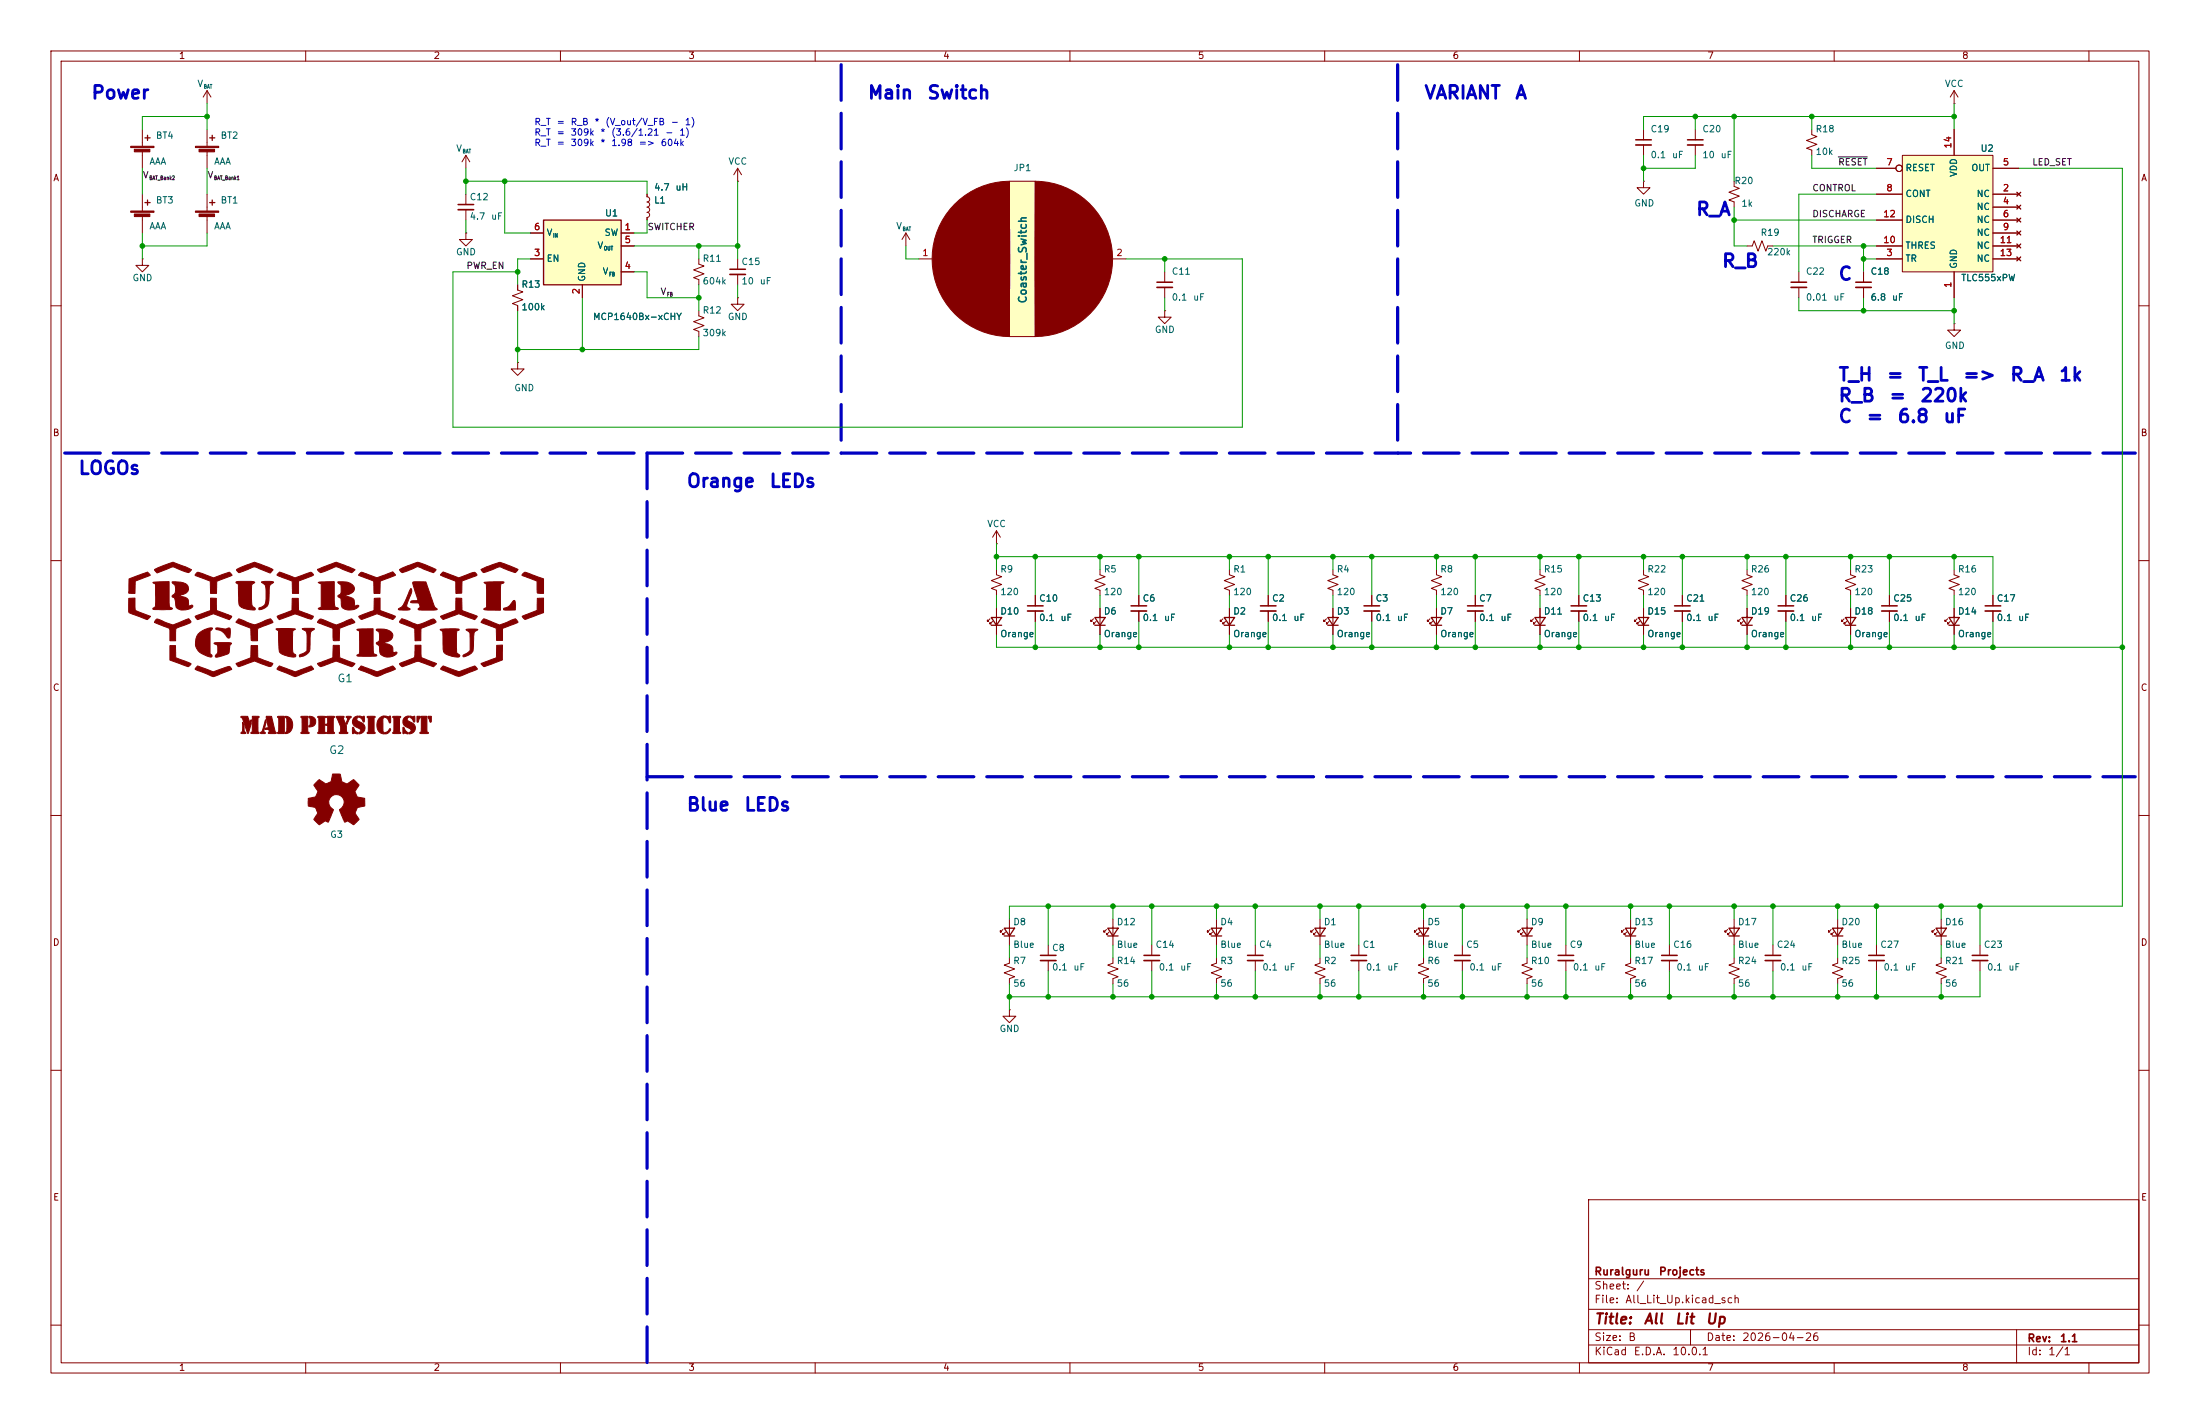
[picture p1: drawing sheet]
<svg xmlns="http://www.w3.org/2000/svg" width="432mm" height="279mm" viewBox="0 0 432 279" stroke-linecap="round" stroke-linejoin="round" font-family="sans-serif">
<g fill="none" stroke="#840000" stroke-width=".2">
<path d="M10 10h411.8v259.4h-411.8zM12 12h407.8v255.4h-407.8zM60 10v2M110 10v2M160 10v2M210 10v2M260 10v2M310 10v2M360 10v2M410 10v2M27.9 25.4v3.3M27.9 29.7v3.3"/>
<path d="M27.9 38.1v3.3M40.6 25.4v3.3M40.6 29.7v3.3M40.6 38.1v3.3M91.4 30.5v2.5M91.4 38.1v2M91.4 30.5l-.7 1.3M91.4 30.5l.8 1.3M127 38.1v.5l.4 .2 .1 .3-.1 .4-.4 .1 .5 .4-.1 .4-.4 .2 .4 .2 .1 .4-.1 .3-.4 .2 .4 .2 .1 .4-.5 .4M322.6 35.6v1.2h1.2l-1.2 1.3-1.3-1.3h1.3M322.6 35.6h.1M322.6 25.4v2"/>
<path d="M322.6 28.4v2.1M332.7 25.4v2M332.7 28.4v2.1M340.4 35.6v1l1 .4-2.1 .7 2.1 .8-2.1 .7 1.1 .4v1M355.6 25.4v1l1 .4-2 .8 2 .7-2 .8 1 .4v1M27.9 50.8v1.3h1.3l-1.3 1.2-1.2-1.2h1.2M27.9 50.8h.1M27.9 42.4v3.3M40.6 42.4v3.3M91.4 45.7v1.3h1.3l-1.3 1.3-1.2-1.3h1.2M91.4 45.7h.1M91.4 41.1v2.1"/>
<path d="M101.6 55.9v1l1 .4-2 .7 2 .8-2 .8 1 .3v1.1M127 42.7v.5M228.6 53.3v2.1M228.6 56.4v2M342.9 48.3h1l.4-1.1 .8 2.1 .7-2.1 .8 2.1 .4-1h1M353.1 53.3v2.1M353.1 56.4v2M365.8 53.3v2.1M365.8 56.4v2M10 60h2M228.6 61v1.2h1.3l-1.3 1.3-1.3-1.3h1.3M228.6 61h.1"/>
<path d="M419.8 60h2M10 110h2M195.6 111.8v1l1 .4-2 .7 2 .8-2 .7 1 .4v1M195.6 106.7h.1M195.6 104.1v2.6M195.6 104.1l-.8 1.3M195.6 104.1l.7 1.3M215.9 111.8v1l1 .4-2 .7 2 .8-2 .7 1 .4v1M215.9 119.4v5.1M248.9 116.8v2.1M248.9 119.9v2M322.6 111.8v1l1 .4-2 .7 2 .8-2 .7 1 .4v1"/>
<path d="M322.6 119.4v5.1M330.2 116.8v2.1M330.2 119.9v2M342.9 111.8v1l1 .4-2 .7 2 .8-2 .7 1 .4v1M342.9 119.4v5.1M350.5 116.8v2.1M350.5 119.9v2M363.2 111.8v1l1 .4-2 .7 2 .8-2 .7 1 .4v1M363.2 119.4v5.1M419.8 110h2M214.6 121.4l-.5 .5v-.2v.2h.3M215.1 121.9l-.5 .5v-.2v.2h.3"/>
<path d="M321.3 121.4l-.5 .5v-.2v.2h.3M321.8 121.9l-.5 .5v-.2v.2h.3M341.6 121.4l-.5 .5v-.2v.2h.3M342.1 121.9l-.5 .5v-.2v.2h.3M361.9 121.4l-.5 .5v-.2v.2h.3M362.5 121.9l-.6 .5v-.2v.2h.3M10 160h2M419.8 160h2M196.8 182.4l-.5 .5v-.3v.3h.3M197.4 182.9l-.6 .5v-.3v.3h.3M198.1 188v1l-1 .4 2 .7-2 .8 2 .7-1 .4v1M198.1 198.1v1.3h1.3l-1.3 1.3-1.3-1.3h1.3"/>
<path d="M198.1 198.1h.1M198.1 180.3v5.1M205.7 185.4v2.1M205.7 188.5v2M318.8 182.4l-.5 .5v-.3v.3h.2M319.3 182.9l-.5 .5v-.3v.3h.2M320 188v1l-1 .4 2.1 .7-2.1 .8 2.1 .7-1.1 .4v1M320 180.3v5.1M327.7 185.4v2.1M327.7 188.5v2M359.4 182.4l-.5 .5v-.3v.3h.3M359.9 182.9l-.5 .5v-.3v.3h.3"/>
<path d="M360.7 188v1l-1 .4 2 .7-2 .8 2 .7-1 .4v1M360.7 180.3v5.1M10 210h2M419.8 210h2M311.8 235.4h108v32h-108zM10 260h2M311.8 256.9h108M311.8 250.9h108M419.8 260h2M60 267.4v2M110 267.4v2M160 267.4v2"/>
<path d="M210 267.4v2M260 267.4v2M310 267.4v2M311.8 263.9h108M311.8 260.9h108M331.8 260.9v3M360 267.4v2M395.8 260.9v6.5M410 267.4v2"/>
</g>
<path d="M321.1 27.4h3M331.2 27.4h3.1M89.9 40.1h3.1M227.1 55.4h3M351.5 55.4h3.1M364.2 55.4h3.1M247.4 118.9h3M328.7 118.9h3M349 118.9h3M204.2 187.5h3.1M326.1 187.5h3.1" fill="none" stroke="#840000" stroke-width=".3"/>
<path d="M321.1 28.4h3M331.2 28.4h3.1M89.9 41.1h3.1M227.1 56.4h3M351.5 56.4h3.1M364.2 56.4h3.1M247.4 119.9h3M328.7 119.9h3M349 119.9h3M204.2 188.5h3.1M326.1 188.5h3.1" fill="none" stroke="#840000" stroke-width=".33"/>
<g fill="none" stroke="#840000" stroke-width=".25">
<path d="M28.4 39.8h1.1M28.4 27.1h1.1M29 26.5v1.1M29 39.2v1.1M41.1 39.8h1.1M41.1 27.1h1.1M41.7 26.5v1.1M41.7 39.2v1.1M214.9 121.2h2l-1 1.5zM214.9 122.7h2M321.6 121.2h2l-1 1.5zM321.6 122.7h2"/>
<path d="M341.9 121.2h2l-1 1.5zM341.9 122.7h2M362.2 121.2h2l-1 1.5zM362.2 122.7h2M197.1 182.1h2l-1 1.5zM197.1 183.6h2M319 182.1h2.1l-1.1 1.5zM319 183.6h2.1M359.7 182.1h2l-1 1.5zM359.7 183.6h2"/>
</g>
<g fill="#840000" stroke="#840000" stroke-width=".2">
<path d="M25.7 41.4h4.5v.3h-4.5z"/>
<path d="M26.4 42h3v.5h-3z"/>
<path d="M38.4 41.4h4.5v.3h-4.5z"/>
<path d="M39.1 42h3v.5h-3z"/>
<path d="M38.4 28.7h4.5v.3h-4.5z"/>
<path d="M39.1 29.3h3v.5h-3z"/>
<path d="M47.6 141.7l.3 .8v1l.4 .3-.1 .1h-.9l.3-.5z"/>
<path d="M47.3 140.6h1.3l.5 1.3 .2-.7a3.7 3.7 0 0 1-.4 2.2l-.3 .5-1-2.9z"/>
<path d="M49.5 140.5l1.3 .1 .1 .1-.3 .2v.6v2l.3 .4h-1a.41 .41 0 0 1-.7-.1l.1-.1a.36 .36 0 0 0 .2-.6z"/>
<path d="M52.1 141.2l.1 .5-.3 1.2a.53 .53 0 0 0 .2 .9 .82 .82 0 0 1-1 0l.1-.1a5.1 5.1 0 0 0 .9-2.4z"/>
<path d="M52.3 140.5l1 .1 .7 3 .2 .2-.8 .1a.57 .57 0 0 1-.7-.1l.1-.2v-.5h-.8a.45 .45 0 0 1 .7-.3z"/>
<path d="M54.5 140.6l1.3-.1v3.4l-1.3-.1 .2-.2v-.8v-1.9z"/>
<path d="M56 140.5a1.73 1.73 0 0 1 1.5 1.7 1.73 1.73 0 0 1-1.5 1.7v-.2l.3-.3v-1.1v-1.2z"/>
<path d="M59.1 140.6l1.3-.1v2.5a.64 .64 0 0 0 .3 .8l-.8 .1a.62 .62 0 0 1-.9-.1l.1-.1a.32 .32 0 0 0 .2-.5v-2.3z"/>
<path d="M60.6 140.5a1.09 1.09 0 0 1 1.4 1.1 1.09 1.09 0 0 1-1.4 1v-.2l.3-.3v-.5v-.6l-.3-.2z"/>
<path d="M62.4 140.6l.7-.1a.57 .57 0 0 1 .8 .2l-.2 .2v2.7l.2 .3h-1.3a.2 .2 0 0 1-.2-.1 .2 .2 0 0 1 .2-.3v-2.5z"/>
<path d="M64.1 140.6l.9-.1a.4 .4 0 0 1 .7 .2l-.1 .1a5 5 0 0 0-.2 2.5l.1 .3 .2 .2a.43 .43 0 0 1-.7 .1l-.9-.1 .2-.2v-.3v-1h-.4v-.2h.4v-1.2z"/>
<path d="M66 140.6h1.5l-.1 .5a3.1 3.1 0 0 1 .6 2.3l.3 .4a2.06 2.06 0 0 1-1.6 .1l-.1-.1 .2-.2 .1-.3a2.62 2.62 0 0 0-.6-2z"/>
<path d="M68 140.6h.9l-.3 .5-.5 1-.2-.3 .2-.3a.46 .46 0 0 0 .2-.4 .46 .46 0 0 0-.4-.4z"/>
<path d="M69.2 142.7h.2a1.37 1.37 0 0 0 .8 1v.3l-.6-.2-.3 .2a.82 .82 0 0 1-.1-1z"/>
<path d="M69.5 140.8a.69 .69 0 0 1 .8-.2v.1a.45 .45 0 0 0-.3 .5 .45 .45 0 0 0 .5 .4 1.21 1.21 0 0 1 1.1 1.2 1.21 1.21 0 0 1-1.2 1.2v-.3a.47 .47 0 0 0 .4-.5 .47 .47 0 0 0-.6-.4 1.21 1.21 0 0 1-.7-2z"/>
<path d="M70.5 140.5l.7 .1 .3-.1v1.1h-.2l-.3-.5a.55 .55 0 0 1-.5-.6z"/>
<path d="M72.1 140.6a1.89 1.89 0 0 1 1.5 .1l-.2 .2v2.7l.2 .3h-1.3a.2 .2 0 0 1-.2-.1 .2 .2 0 0 1 .2-.3v-2.5z"/>
<path d="M74.4 141l.4-.3 .6-.2v.3l-.3 .3 .1 2.3 .2 .3v.3a1.76 1.76 0 0 1-1.2-2.8z"/>
<path d="M75.7 143.7l.5-.3a.37 .37 0 0 1 .4-.4 1.03 1.03 0 0 1-1 1z"/>
<path d="M75.7 140.5a.83 .83 0 0 0 .9 0l.1 1.3h-.2l-.1-.1a1.13 1.13 0 0 0-.8-.9z"/>
<path d="M77.1 140.6h1.5l.1 .1-.2 .1a4 4 0 0 0-.1 2.2v.6l.3 .2-.1 .1h-1.5l.2-.4v-1.4v-1.2z"/>
<path d="M79.1 142.8l.2-.1 .3 .7 .5 .3v.3l-.6-.2-.4 .1z"/>
<path d="M79.4 140.8l.8-.3-.1 .3a.44 .44 0 0 0-.1 .5 .44 .44 0 0 0 .4 .3 1.19 1.19 0 0 1 1.1 1.3 1.19 1.19 0 0 1-1.2 1.1v-.3a.41 .41 0 0 0 .4-.3 .41 .41 0 0 0-.4-.5l-.2-.1a1.18 1.18 0 0 1-1-.8 1.18 1.18 0 0 1 .3-1.2z"/>
<path d="M80.4 140.5l.6 .1 .3-.1a.66 .66 0 0 1 .1 .9v.2h-.2a1.14 1.14 0 0 0-.8-.9z"/>
<path d="M81.8 140.5h.7l-.5 1.2a.39 .39 0 0 1-.2-.6z"/>
<path d="M82.7 140.5h1.1v3l.3 .3a.3 .3 0 0 1-.5 .1h-1.1l-.1-.2a.37 .37 0 0 0 .3-.6z"/>
<path d="M84 140.5h.7v.6a.36 .36 0 0 1 0 .4 .36 .36 0 0 1-.3 .2z"/>
<path d="M62.1 153.5l.6-.5 .6 .4a1.06 1.06 0 0 0 1.2 .2 1.06 1.06 0 0 0 .6-1l.2-.7h1.5l.1 .5a1.13 1.13 0 0 0 .7 1.2l.5 .2 1.3-.8 1.1 1-.4 .7a.75 .75 0 0 0-.2 1.2l.2 .5 1.5 .2v1.5l-1.4 .3-.1 .1a1.18 1.18 0 0 0-.2 1.4l.6 .9-.1 .1-1 .9-.8-.5a.54 .54 0 0 0-.9 0l-1.1-2.3a1.78 1.78 0 0 0 .5-2.7 1.54 1.54 0 0 0-2.4 .3 1.54 1.54 0 0 0 .8 2.3l-1 2.2a.4 .4 0 0 1-.3 .2 .4 .4 0 0 1-.4-.2l-1.1 .7-1-.9-.1-.1 .8-1.2-.2-.6a.71 .71 0 0 0-1-.7l-.7-.2v-1.5h.5a1.11 1.11 0 0 0 1.2-.7 .75 .75 0 0 0-.2-1.3l-.4-.6z"/>
<path d="M25.3 113.6l3.7-1.4 .5 .7-3 1.1v2.4h-1.3z"/>
<path d="M25.3 117.4l1.2-.1 .1 2.5 2.9 1.1-.2 .3-.4 .4-3.6-1.4z"/>
<path d="M30.3 111.8l.7-.4 3-1.1 3.6 1.5-.4 .4a3.2 3.2 0 0 1-2.3-.6 1.48 1.48 0 0 0-1.9 0l-2.2 .8z"/>
<path d="M30 114.2l3.2-.1v4.2a.87 .87 0 0 0 .7 1.1l-.5 .2h-1.2l-2.2-.1 .5-.6 .1-.8-.1-3.5z"/>
<path d="M30.6 121.6a1.48 1.48 0 0 1 1.5 .3l1.8 .7 3.1-1.2 .5 .5-.2 .3-2.7 1.1-.1 2.4h-1.1v-2a1.22 1.22 0 0 0-1.3-.8l-1.8-.8z"/>
<path d="M33.8 114.2h.9a2.4 2.4 0 0 1 2.2 .9 1.24 1.24 0 0 1-1.3 1.6l-.6 .2a2.8 2.8 0 0 1 2 .8l.1 1.2 .5-.2 .3 .2a2.45 2.45 0 0 1-3.3 .3l-.1-.9a.89 .89 0 0 0-.6-1.1l-.1-.2a1.67 1.67 0 0 0 0-2.7z"/>
<path d="M33.4 126.7h1l.1 2.4 3 1.1-.2 .4-.4 .2-3.5-1.3z"/>
<path d="M38.9 124.4a3.7 3.7 0 0 1 2.8-1.2l-.5 .7v4.4l.4 .3v.3a3.7 3.7 0 0 1-3.2-2.1v-.7a2.62 2.62 0 0 1 .5-1.7z"/>
<path d="M38.8 130.7l3.1 1.1 2.6-.9a.55 .55 0 0 1 .6-.1 .55 .55 0 0 1 .3 .6l-2.1 .8a1.98 1.98 0 0 1-2.2 .3l-2.8-1.2z"/>
<path d="M38.7 112.3h.2l.8 .2 2.2 .9 3.1-1.1 .5 .6-3 1.1v2.4h-1.2v-2.4l-3-1.1z"/>
<path d="M42 126.2l.5-.1h2.4l.5 .1a2.59 2.59 0 0 0-.5 1.9l-1.4 .6-1.2 .2-.1-.2 .4-.5a1.79 1.79 0 0 0 .1-1.4l-.1-.3z"/>
<path d="M42.4 123.2l1.2 .1a1.73 1.73 0 0 0 1.4-.1l.2 .6-.1 1.2-.1 .2-.3-.1a3 3 0 0 0-2.3-1.6z"/>
<path d="M41.3 117.3l1.2 .1v2.4l2.9 1.1v.2l-.4 .5-3.1-1.2-2.7 1a.55 .55 0 0 1-.6 .1 .55 .55 0 0 1-.3-.6l3-1.1z"/>
<path d="M49.3 126.7h1.2l.1 2.4 3 1.1a.71 .71 0 0 1-1.2 .4l-2.4-.9-2.8 1a.66 .66 0 0 1-.9-.5l2.9-1.1z"/>
<path d="M46.3 114.2l.7-.1h2.2h.6l.2 .1-.1 .2a.9 .9 0 0 0-.5 1.1v2.4a1.15 1.15 0 0 0 .7 1.4v.3a3.9 3.9 0 0 1-3.1-.8l-.2-1v-3.2z"/>
<path d="M46.9 121.4l1.4 .6a2.53 2.53 0 0 0 2.4 .4l2.4-1 .5 .7-3 1.2-.1 2.4h-1.1l-.2-2.4-2.9-1.2z"/>
<path d="M51.3 114.2l.6-.1 1.8 .1a1.72 1.72 0 0 0-.9 1.6v2a1.85 1.85 0 0 1-2 1.8v-.3a1.56 1.56 0 0 0 1.4-1.8v-1.5a1.45 1.45 0 0 0-.9-1.8z"/>
<path d="M46.5 111.7l3.5-1.4 3.6 1.5-.6 .6-2.4-.9a1.51 1.51 0 0 0-1.7 .1l-1.4 .6a.6 .6 0 0 1-.7 .1 .6 .6 0 0 1-.3-.6z"/>
<path d="M57.4 117.4h1.1l.1 2.4 2.9 1.1-.2 .5a.74 .74 0 0 1-.9-.1l-1.1-.4a2.29 2.29 0 0 0-2.7 .1l-1.2 .4a.57 .57 0 0 1-.7 .1 .57 .57 0 0 1-.3-.6l2.9-1.1z"/>
<path d="M54.2 123.4h3.8l-.2 .2a.71 .71 0 0 0-.4 1v2.5a1.02 1.02 0 0 0 .6 1.4v.3a3.7 3.7 0 0 1-3.2-.9l-.1-4.2z"/>
<path d="M54.8 130.7l3.1 1.1 3.2-1.1 .4 .5-2.4 1.1a1.56 1.56 0 0 1-2 .1l-2.7-1.1z"/>
<path d="M54.4 112.7l.5-.5 3 1.2 2.4-.9a.72 .72 0 0 1 1.2 .3l-2.9 1.2v2.4h-1.2v-2.4l-2.6-.9-.4-.2z"/>
<path d="M59.3 123.4h2.4a1.52 1.52 0 0 0-.8 1.8v1.3a1.94 1.94 0 0 1-2.1 2.4v-.4l1-.5 .4-.3 .1-2.9a1.37 1.37 0 0 0-1-1.4z"/>
<path d="M62.5 114.3l3.1-.2 .1 4.5a.72 .72 0 0 0 .7 .8l-.2 .2h-1l-2.7-.1 .1-.2 .4-.1v-4.7z"/>
<path d="M62.7 121.5h.6l2.7 1.1 3-1.2 .6 .7-2.9 1.2-.1 2.4h-.9l-.3-.1v-2.3l-3.1-1.2z"/>
<path d="M66.3 114.2a3.3 3.3 0 0 1 3.1 .8 1.14 1.14 0 0 1-1 1.6l-.7 .3a2.46 2.46 0 0 1 1.8 .9l.2 1.1 .4-.2 .3 .1a2.26 2.26 0 0 1-3.3 .3l-.2-1.7-.6-.5 .5-.3a1.22 1.22 0 0 0 .2-1.1l-.1-.7-.5-.4z"/>
<path d="M62.3 111.8l2.6-1.1a1.68 1.68 0 0 1 2.2 0l2.6 1.1-.7 .6-1.8-.7a1.81 1.81 0 0 0-2.3-.1l-2 .8z"/>
<path d="M65.4 126.6h1.2l.1 2.5 3 1.1a.84 .84 0 0 1-1.3 .4l-1.8-.7a1.55 1.55 0 0 0-1.7 .2l-1.3 .5a.74 .74 0 0 1-1.2-.5l2.9-1z"/>
<path d="M70.1 123.5l3.1-.1 .1 4.8 .6 .3v.2l-2.7 .1-1-.1-.2-.1 .4-.2 .2-.5v-4.1z"/>
<path d="M70.9 130.7l3.1 1.1 3.1-1.1 .4 .4 .1 .2-1.8 .7a3.5 3.5 0 0 1-2.3 .6l-3.2-1.3z"/>
<path d="M70.7 112.4l.4-.1 2.9 1.1 3.1-1.2 .5 .7-3 1.1v2.4h-1.2v-2.4l-3-1.1z"/>
<path d="M73.9 123.5a3.3 3.3 0 0 1 3.1 .8 1.32 1.32 0 0 1-1.3 1.7l-.5 .1 .1 .1a1.61 1.61 0 0 1 1.8 1.2l.1 .7 .7-.1a1.33 1.33 0 0 1-1.4 .9 1.57 1.57 0 0 1-2-1.8l-.1-.4-.5-.4 .1-.3a.61 .61 0 0 0 .5-.7 1.47 1.47 0 0 0-.3-1.4l-.3-.2z"/>
<path d="M73.5 117.4l1.1-.1v2.5l2.4 .9 .6 .3-.5 .6-3.1-1.2-2.6 1a.62 .62 0 0 1-.9-.5l2.9-1.1z"/>
<path d="M80.6 115.5a1.15 1.15 0 0 1-.1 1.4 3.5 3.5 0 0 0-.6 2.2l.6 .5-1.4 .1h-.8l-.1-.2a2.71 2.71 0 0 0 1.6-2.1z"/>
<path d="M78.9 121.4l3.1 1.2 1.1-.3a4 4 0 0 1 2.1-.8l.4 .5-.1 .1-2.9 1.2v2.4h-1.1l-.1-2.4-2.9-1.1v-.3z"/>
<path d="M78.5 111.7l2.4-1a1.93 1.93 0 0 1 2.3 0l2.4 1.1-.5 .6-3.2-1.2-2.9 1.1a.66 .66 0 0 1-.5-.6z"/>
<path d="M81.5 126.6h1.1v1.7a.76 .76 0 0 0 .8 1l2.3 .9-.6 .6-1.7-.6a2.42 2.42 0 0 0-2.9 .1l-.8 .3a.69 .69 0 0 1-.8 .2 .69 .69 0 0 1-.4-.6l2.8-1.2z"/>
<path d="M81 114.2h2.6l1.3 3.8a2.11 2.11 0 0 0 .9 1.6l-.7 .1h-2.2h-.6l-.2-.2a.62 .62 0 0 0 .3-.7 .62 .62 0 0 0-.5-.5l-1.3-.1 .1-.3h.2l1.1-.1z"/>
<path d="M86.7 112.5l.3-.3 3 1.2 2.4-.9a.73 .73 0 0 1 1.2 .4l-2.9 1.1-.1 2.4h-1.1v-2.4l-3-1.1z"/>
<path d="M86.4 123.5l.6-.1a6.8 6.8 0 0 1 3.1 .1 .74 .74 0 0 0-.5 1.1v2.9a1.01 1.01 0 0 0 .6 1.1v.2a3.6 3.6 0 0 1-3.2-1l-.1-3.8z"/>
<path d="M86.7 130.9l.3-.2 3.1 1.1 3.1-1.1 .4 .5 .1 .1-1.5 .6a3.9 3.9 0 0 1-2.6 .7l-3.1-1.3z"/>
<path d="M91.5 123.5l1.7-.1 .6 .1a1.13 1.13 0 0 0-.8 1.4l-.1 1.6a1.77 1.77 0 0 1-1.4 2.3h-.6a.68 .68 0 0 1 .7-.6l.7-.6v-3.1a1.06 1.06 0 0 0-.8-1z"/>
<path d="M89.5 117.3l1.1 .1 .1 2.4 3 1.1-.5 .7-3.2-1.2-3 1.2-.3-.3-.2-.4 3-1.1z"/>
<path d="M97.5 126.6h1.1v2.9l-3 1.1a.64 .64 0 0 1-.7 .1 .64 .64 0 0 1-.4-.6l2.9-1.1z"/>
<path d="M94.4 111.7l2.4-1a2.02 2.02 0 0 1 2.4 0l2.5 1a.76 .76 0 0 1-1.3 .4l-1.6-.6a1.35 1.35 0 0 0-1.8 .1l-1.5 .6a.65 .65 0 0 1-1.1-.5z"/>
<path d="M95 114.3l2-.2 1.9 .1-.5 .3-.1 .3-.1 4.9h-2.4l-.9-.1 .6-.4v-4.3l-.1-.4z"/>
<path d="M94.7 121.7l.4-.3 1.9 .8a1.7 1.7 0 0 0 2.2 0l2-.8 .5 .7-3.1 1.2v2.4h-1.1l-.1-2.4-3-1.2z"/>
<path d="M98.8 119.4a2.71 2.71 0 0 0 2-1.6l.3 .1v.3v1.5h-1.9h-.3z"/>
<path d="M105.5 117.4l1.2-.1v2.9l-3 1.1a.66 .66 0 0 1-.7 .2 .66 .66 0 0 1-.4-.6l2.8-1.1z"/>
<path d="M102.7 112.5l.4-.2 3.6 1.3v2.8h-1.2l-.1-2.4-2.9-1.1z"/>
<path d="M25.7 28.7h4.5v.3h-4.5z"/>
<path d="M26.4 29.3h3v.5h-3z"/>
</g>
<path d="M373.4 30.5h17.8v22.8h-17.8z" fill="#ffffc2"/>
<g fill="none" stroke="#840000" stroke-width=".2">
<path d="M383.5 17.8v2.5M383.5 17.8l-.7 1.3M383.5 17.8l.8 1.3M144.8 35.6h.1M144.8 33l-.8 1.3M144.8 33l.7 1.3M144.8 33v2.6M368.3 38.1h5.1M368.3 33h3.8M373.4 30.5h17.8v22.8h-17.8zM383.5 20.3h.1M383.5 25.4v5.1"/>
<path d="M391.2 38.1h5M391.2 33h5M395.9 37.7l.7 .8M396.6 37.7l-.7 .8M137.2 50.8v1l1 .4-2.1 .8 2.1 .7-2.1 .8 1.1 .4v1M144.8 58.4v1.3h1.2l-1.2 1.3-1.3-1.3h1.3M144.8 58.4h.1M144.8 50.8v2M144.8 53.8v2.1M177.8 45.7l-.8 1.3M177.8 45.7l.8 1.3M177.8 45.7v2.6"/>
<path d="M368.3 50.8h5.1M368.3 43.2h5.1M368.3 48.3h5.1M383.5 53.3v5.1M391.2 50.8h5M391.2 40.6h5M391.2 43.2h5M391.2 45.7h5M391.2 48.3h5M395.9 40.3l.7 .7M395.9 42.8l.7 .8M395.9 45.3l.7 .8"/>
<path d="M395.9 47.9l.7 .7M395.9 50.4l.7 .8M396.6 40.3l-.7 .7M396.6 42.8l-.7 .8M396.6 45.3l-.7 .8M396.6 47.9l-.7 .7M396.6 50.4l-.7 .8M137.2 61v1l1 .4-2.1 .7 2.1 .8-2.1 .7 1.1 .4v1M383.5 63.5v1.3h1.3l-1.3 1.2-1.2-1.2h1.2M383.5 63.5h.1M195.6 119.4v5.1M203.2 116.8v2.1"/>
<path d="M203.2 119.9v2M223.5 116.8v2.1M223.5 119.9v2M241.3 119.4v5.1M370.8 116.8v2.1M370.8 119.9v2M383.5 111.8v1l1.1 .4-2.1 .7 2.1 .8-2.1 .7 1 .4v1M383.5 119.4v5.1M391.2 116.8v2.1M391.2 119.9v2M194.3 121.4l-.5 .5v-.2v.2h.3M194.8 121.9l-.5 .5v-.2v.2h.3"/>
<path d="M240 121.4l-.5 .5v-.2v.2h.3M240.5 121.9l-.5 .5v-.2v.2h.3M382.3 121.4l-.5 .5v-.2v.2h.2M382.8 121.9l-.5 .5v-.2v.2h.2M348 185.4v2.1M348 188.5v2M368.3 185.4v2.1M368.3 188.5v2M379.7 182.4l-.5 .5v-.3v.3h.3M380.2 182.9l-.5 .5v-.3v.3h.3M381 188v1l-1 .4 2 .7-2 .8 2 .7-1 .4v1M381 180.3v5.1"/>
<path d="M388.6 185.4v2.1M388.6 188.5v2"/>
<circle cx="372.7" cy="33" r=".63"/>
</g>
<path d="M143.3 52.8h3M201.7 118.9h3M222 118.9h3M369.3 118.9h3.1M389.6 118.9h3.1M346.5 187.5h3M366.8 187.5h3M387.1 187.5h3" fill="none" stroke="#840000" stroke-width=".3"/>
<path d="M143.3 53.8h3M201.7 119.9h3M222 119.9h3M369.3 119.9h3.1M389.6 119.9h3.1M346.5 188.5h3M366.8 188.5h3M387.1 188.5h3" fill="none" stroke="#840000" stroke-width=".33"/>
<path d="M194.6 121.2h2l-1 1.5zM194.6 122.7h2M240.3 121.2h2l-1 1.5zM240.3 122.7h2M382.5 121.2h2.1l-1.1 1.5zM382.5 122.7h2.1M380 182.1h2l-1 1.5zM380 183.6h2" fill="none" stroke="#840000" stroke-width=".25"/>
<path d="M198.1 35.6h5.1v30.4h-5.1z" fill="#ffffc2"/>
<path d="M198.1 35.6h5.1v30.4h-5.1zM180.3 50.8h2.6M218.4 50.8h2.6" fill="none" stroke="#840000" stroke-width=".2"/>
<g fill="#840000" stroke="#840000" stroke-width=".2">
<path d="M187.4 40.1a15.2 15.2 0 0 1 10.7-4.5v30.4a15.2 15.2 0 0 1-14-9.4 15.2 15.2 0 0 1 3.3-16.5z"/>
<path d="M203.2 35.6a15.2 15.2 0 0 1 15.2 15.2 15.2 15.2 0 0 1-15.2 15.2z"/>
</g>
<path d="M106.7 43.2h15.2v12.7h-15.2z" fill="#ffffc2"/>
<g fill="none" stroke="#840000" stroke-width=".25">
<path d="M106.7 43.2h15.2v12.7h-15.2zM260.6 121.2h2l-1 1.5zM260.6 122.7h2M280.9 121.2h2.1l-1.1 1.5zM280.9 122.7h2.1M301.2 121.2h2.1l-1 1.5zM301.2 122.7h2.1M217.4 182.1h2.1l-1.1 1.5zM217.4 183.6h2.1M237.7 182.1h2.1l-1 1.5zM237.7 183.6h2.1M258.1 182.1h2l-1 1.5z"/>
<path d="M258.1 183.6h2M278.4 182.1h2l-1 1.5zM278.4 183.6h2M298.7 182.1h2l-1 1.5zM298.7 183.6h2M339.3 182.1h2.1l-1 1.5zM339.3 183.6h2.1"/>
</g>
<g fill="none" stroke="#840000" stroke-width=".2">
<path d="M40.6 17.8l-.7 1.3M40.6 17.8l.8 1.3M40.6 17.8v2.5M127 38.1v.5M368.3 38.1h5.1M368.3 33h3.8M383.5 25.4v5.1M391.2 38.1h5M391.2 33h5M395.9 37.7l.7 .8M396.6 37.7l-.7 .8M101.6 55.9v1"/>
<path d="M101.6 59.9v1.1M104.1 45.7h2.6M104.1 50.8h2.6M114.3 55.9v2.5M121.9 45.7h2.6M121.9 53.3h2.6M121.9 48.3h2.6M127 42.7v.5M365.8 53.3v2.1M365.8 56.4v2M368.3 50.8h5.1M368.3 48.3h5.1"/>
<path d="M368.3 43.2h5.1M383.5 53.3v5.1M391.2 45.7h5M391.2 50.8h5M391.2 48.3h5M391.2 40.6h5M391.2 43.2h5M395.9 40.3l.7 .7M395.9 42.8l.7 .8M395.9 45.3l.7 .8M395.9 47.9l.7 .7M395.9 50.4l.7 .8"/>
<path d="M396.6 40.3l-.7 .7M396.6 42.8l-.7 .8M396.6 45.3l-.7 .8M396.6 47.9l-.7 .7M396.6 50.4l-.7 .8M101.6 71.1v1.3h1.3l-1.3 1.3-1.3-1.3h1.3M101.6 71.1h.1M195.6 119.4v1.8M203.2 116.8v2.1M203.2 119.9v2M215.9 119.4v1.8M223.5 116.8v2.1"/>
<path d="M223.5 119.9v2M241.3 111.8v1l1 .4-2 .7 2 .8-2 .7 1 .4v1M241.3 119.4v1.8M248.9 116.8v2.1M248.9 119.9v2M261.6 111.8v1l1 .4-2 .7 2 .8-2 .7 1 .4v1M261.6 119.4v5.1M269.2 116.8v2.1M269.2 119.9v2M281.9 111.8v1l1.1 .4-2.1 .7 2.1 .8-2.1 .7 1 .4v1M281.9 119.4v5.1M289.6 116.8v2.1"/>
<path d="M289.6 119.9v2M302.3 111.8v1l1 .4-2.1 .7 2.1 .8-2.1 .7 1.1 .4v1M302.3 119.4v5.1M309.9 116.8v2.1M309.9 119.9v2M322.6 119.4v1.8M330.2 116.8v2.1M330.2 119.9v2M342.9 119.4v1.8M350.5 116.8v2.1M350.5 119.9v2M363.2 119.4v1.8"/>
<path d="M370.8 116.8v2.1M370.8 119.9v2M383.5 119.4v1.8M391.2 116.8v2.1M391.2 119.9v2M195.6 122.7v1.8M215.9 122.7v1.8M241.3 122.7v1.8M260.3 121.4l-.5 .5v-.2v.2h.3M260.9 121.9l-.6 .5v-.2v.2h.3M280.7 121.4l-.5 .5v-.2v.2h.2M281.2 121.9l-.5 .5v-.2v.2h.2"/>
<path d="M301 121.4l-.5 .5v-.2v.2h.2M301.5 121.9l-.5 .5v-.2v.2h.2M322.6 122.7v1.8M342.9 122.7v1.8M363.2 122.7v1.8M383.5 122.7v1.8M217.2 182.4l-.5 .5v-.3v.3h.2M217.7 182.9l-.5 .5v-.3v.3h.2M218.4 188v1l-1 .4 2.1 .7-2.1 .8 2.1 .7-1.1 .4v1M218.4 180.3v5.1M226.1 185.4v2.1M226.1 188.5v2"/>
<path d="M237.5 182.4l-.5 .5v-.3v.3h.2M238 182.9l-.5 .5v-.3v.3h.2M238.8 188v1l-1.1 .4 2.1 .7-2.1 .8 2.1 .7-1 .4v1M238.8 180.3v5.1M246.4 185.4v2.1M246.4 188.5v2M257.8 182.4l-.5 .5v-.3v.3h.3M258.3 182.9l-.5 .5v-.3v.3h.3M259.1 188v1l-1 .4 2 .7-2 .8 2 .7-1 .4v1M259.1 180.3v5.1M266.7 185.4v2.1M266.7 188.5v2"/>
<path d="M278.1 182.4l-.5 .5v-.3v.3h.3M278.6 182.9l-.5 .5v-.3v.3h.3M279.4 188v1l-1 .4 2 .7-2 .8 2 .7-1 .4v1M279.4 180.3v5.1M287 185.4v2.1M287 188.5v2M298.4 182.4l-.5 .5v-.3v.3h.3M299 182.9l-.6 .5v-.3v.3h.3M299.7 188v1l-1 .4 2 .7-2 .8 2 .7-1 .4v1M299.7 180.3v5.1M307.3 185.4v2.1M307.3 188.5v2"/>
<path d="M339.1 182.4l-.5 .5v-.3v.3h.2M339.6 182.9l-.5 .5v-.3v.3h.2M340.4 188v1l-1.1 .4 2.1 .7-2.1 .8 2.1 .7-1 .4v1M340.4 180.3v5.1"/>
<circle cx="372.7" cy="33" r=".63"/>
</g>
<path d="M267.7 118.9h3.1M288 118.9h3.1M308.4 118.9h3M224.5 187.5h3.1M244.9 187.5h3M265.2 187.5h3M285.5 187.5h3M305.8 187.5h3.1" fill="none" stroke="#840000" stroke-width=".3"/>
<path d="M267.7 119.9h3.1M288 119.9h3.1M308.4 119.9h3M224.5 188.5h3.1M244.9 188.5h3M265.2 188.5h3M285.5 188.5h3M305.8 188.5h3.1" fill="none" stroke="#840000" stroke-width=".33"/>
<path d="M360.8 30.8h5.7" fill="none" stroke="#0f0f0f" stroke-width=".2"/>
<path d="M165.1 12.7v76.2M274.3 12.7v76.2M12.7 88.9h406.4M127 88.9v178.4M127 152.4h292.1" fill="none" stroke="#0000c2" stroke-width=".63" stroke-dasharray="7 2.5"/>
<g fill="none" stroke="#009600" stroke-width=".2">
<path d="M27.9 33v5.1M40.6 22.9h-12.7v2.5M40.6 20.3v5.1M40.6 33v5.1M91.4 33v5.1M91.4 35.6h35.6v2.5M99.1 35.6v10.1h5M144.8 35.6v15.2M322.6 30.5v5.1M332.7 30.5v2.5h-10.1M332.7 22.9v2.5M340.4 22.9v12.7"/>
<path d="M355.6 30.5v2.5h12.7M355.6 22.9v2.5M368.3 38.1h-15.2v15.2M383.5 20.3v5.1M383.5 22.9h-60.9v2.5M396.2 33h20.4v144.8h-218.5v2.5M27.9 45.7v5.1M40.6 45.7v2.6h-12.7M91.4 43.2v2.5M104.1 50.8h-2.5v5.1M114.3 58.4v10.2M124.5 48.3h20.3"/>
<path d="M124.5 53.3h2.5v5.1h10.2M127 43.2v2.5h-2.5M137.2 48.3v2.5M137.2 55.9v5.1M144.8 55.9v2.5M177.8 48.3v2.5h2.5M221 50.8h22.8v33h-154.9v-30.5h12.7M228.6 50.8v2.5M228.6 58.4v2.6M340.4 40.6v7.7h2.5M340.4 43.2h27.9M348 48.3h20.3"/>
<path d="M353.1 58.4v2.6h30.4M365.8 50.8h2.5M365.8 48.3v5M365.8 58.4v2.6M383.5 58.4v5.1M101.6 61v10.1M137.2 66v2.6h-35.6M195.6 109.2h195.6v7.6M195.6 106.7v5.1M195.6 116.8v2.6M203.2 109.2v7.6M215.9 109.2v2.6"/>
<path d="M215.9 116.8v2.6M223.5 109.2v7.6M241.3 109.2v2.6M241.3 116.8v2.6M248.9 109.2v7.6M261.6 109.2v2.6M261.6 116.8v2.6M269.2 109.2v7.6M281.9 109.2v2.6M281.9 116.8v2.6M289.6 109.2v7.6M302.3 109.2v2.6"/>
<path d="M302.3 116.8v2.6M309.9 109.2v7.6M322.6 109.2v2.6M322.6 116.8v2.6M330.2 109.2v7.6M342.9 109.2v2.6M342.9 116.8v2.6M350.5 109.2v7.6M363.2 109.2v2.6M363.2 116.8v2.6M370.8 109.2v7.6M383.5 109.2v2.6"/>
<path d="M383.5 116.8v2.6M195.6 124.5v2.5h221M203.2 121.9v5.1M215.9 124.5v2.5M223.5 121.9v5.1M241.3 124.5v2.5M248.9 121.9v5.1M261.6 124.5v2.5M269.2 121.9v5.1M281.9 124.5v2.5M289.6 121.9v5.1M302.3 124.5v2.5"/>
<path d="M309.9 121.9v5.1M322.6 124.5v2.5M330.2 121.9v5.1M342.9 124.5v2.5M350.5 121.9v5.1M363.2 124.5v2.5M370.8 121.9v5.1M383.5 124.5v2.5M391.2 121.9v5.1M205.7 177.8v7.6M218.4 177.8v2.5M226.1 177.8v7.6"/>
<path d="M238.8 177.8v2.5M246.4 177.8v7.6M259.1 177.8v2.5M266.7 177.8v7.6M279.4 177.8v2.5M287 177.8v7.6M299.7 177.8v2.5M307.3 177.8v7.6M320 177.8v2.5M327.7 177.8v7.6M340.4 177.8v2.5M348 177.8v7.6"/>
<path d="M360.7 177.8v2.5M368.3 177.8v7.6M381 177.8v2.5M388.6 177.8v7.6M198.1 185.4v2.6M198.1 193v5.1M205.7 190.5v5.1M218.4 185.4v2.6M218.4 193v2.6M226.1 190.5v5.1M238.8 185.4v2.6M238.8 193v2.6"/>
<path d="M246.4 190.5v5.1M259.1 185.4v2.6M259.1 193v2.6M266.7 190.5v5.1M279.4 185.4v2.6M279.4 193v2.6M287 190.5v5.1M299.7 185.4v2.6M299.7 193v2.6M307.3 190.5v5.1M320 185.4v2.6M320 193v2.6"/>
<path d="M327.7 190.5v5.1M340.4 185.4v2.6M340.4 193v2.6M348 190.5v5.1M360.7 185.4v2.6M360.7 193v2.6M368.3 190.5v5.1M381 185.4v2.6M381 193v2.6M388.6 190.5v5.1h-190.5"/>
</g>
<g fill="#009600" stroke="#009600" stroke-width=".2">
<circle cx="355.6" cy="22.9" r=".46"/>
<circle cx="365.8" cy="48.3" r=".46"/>
<circle cx="383.5" cy="22.9" r=".46"/>
<circle cx="340.4" cy="22.9" r=".46"/>
<circle cx="322.6" cy="33" r=".46"/>
<circle cx="322.6" cy="109.2" r=".46"/>
<circle cx="309.9" cy="109.2" r=".46"/>
<circle cx="330.2" cy="109.2" r=".46"/>
<circle cx="360.7" cy="195.6" r=".46"/>
<circle cx="381" cy="195.6" r=".46"/>
<circle cx="368.3" cy="195.6" r=".46"/>
<circle cx="348" cy="177.8" r=".46"/>
<circle cx="360.7" cy="177.8" r=".46"/>
<circle cx="368.3" cy="177.8" r=".46"/>
<circle cx="381" cy="177.8" r=".46"/>
<circle cx="388.6" cy="177.8" r=".46"/>
<circle cx="348" cy="195.6" r=".46"/>
<circle cx="365.8" cy="50.8" r=".46"/>
<circle cx="365.8" cy="61" r=".46"/>
<circle cx="383.5" cy="61" r=".46"/>
<circle cx="383.5" cy="109.2" r=".46"/>
<circle cx="370.8" cy="109.2" r=".46"/>
<circle cx="363.2" cy="109.2" r=".46"/>
<circle cx="342.9" cy="109.2" r=".46"/>
<circle cx="350.5" cy="127" r=".46"/>
<circle cx="350.5" cy="109.2" r=".46"/>
<circle cx="342.9" cy="127" r=".46"/>
<circle cx="370.8" cy="127" r=".46"/>
<circle cx="363.2" cy="127" r=".46"/>
<circle cx="383.5" cy="127" r=".46"/>
<circle cx="391.2" cy="127" r=".46"/>
<circle cx="416.6" cy="127" r=".46"/>
<circle cx="340.4" cy="195.6" r=".46"/>
<circle cx="340.4" cy="177.8" r=".46"/>
<circle cx="330.2" cy="127" r=".46"/>
<circle cx="281.9" cy="109.2" r=".46"/>
<circle cx="261.6" cy="109.2" r=".46"/>
<circle cx="248.9" cy="109.2" r=".46"/>
<circle cx="269.2" cy="109.2" r=".46"/>
<circle cx="302.3" cy="127" r=".46"/>
<circle cx="302.3" cy="109.2" r=".46"/>
<circle cx="289.6" cy="109.2" r=".46"/>
<circle cx="289.6" cy="127" r=".46"/>
<circle cx="261.6" cy="127" r=".46"/>
<circle cx="248.9" cy="127" r=".46"/>
<circle cx="241.3" cy="127" r=".46"/>
<circle cx="309.9" cy="127" r=".46"/>
<circle cx="322.6" cy="127" r=".46"/>
<circle cx="27.9" cy="48.3" r=".46"/>
<circle cx="101.6" cy="53.3" r=".46"/>
<circle cx="91.4" cy="35.6" r=".46"/>
<circle cx="99.1" cy="35.6" r=".46"/>
<circle cx="40.6" cy="22.9" r=".46"/>
<circle cx="101.6" cy="68.6" r=".46"/>
<circle cx="238.8" cy="177.8" r=".46"/>
<circle cx="259.1" cy="177.8" r=".46"/>
<circle cx="246.4" cy="177.8" r=".46"/>
<circle cx="266.7" cy="177.8" r=".46"/>
<circle cx="281.9" cy="127" r=".46"/>
<circle cx="287" cy="177.8" r=".46"/>
<circle cx="269.2" cy="127" r=".46"/>
<circle cx="279.4" cy="195.6" r=".46"/>
<circle cx="266.7" cy="195.6" r=".46"/>
<circle cx="246.4" cy="195.6" r=".46"/>
<circle cx="238.8" cy="195.6" r=".46"/>
<circle cx="259.1" cy="195.6" r=".46"/>
<circle cx="114.3" cy="68.6" r=".46"/>
<circle cx="144.8" cy="48.3" r=".46"/>
<circle cx="137.2" cy="48.3" r=".46"/>
<circle cx="137.2" cy="58.4" r=".46"/>
<circle cx="340.4" cy="43.2" r=".46"/>
<circle cx="332.7" cy="22.9" r=".46"/>
<circle cx="299.7" cy="195.6" r=".46"/>
<circle cx="307.3" cy="195.6" r=".46"/>
<circle cx="320" cy="177.8" r=".46"/>
<circle cx="327.7" cy="195.6" r=".46"/>
<circle cx="327.7" cy="177.8" r=".46"/>
<circle cx="279.4" cy="177.8" r=".46"/>
<circle cx="307.3" cy="177.8" r=".46"/>
<circle cx="299.7" cy="177.8" r=".46"/>
<circle cx="320" cy="195.6" r=".46"/>
<circle cx="287" cy="195.6" r=".46"/>
<circle cx="218.4" cy="195.6" r=".46"/>
<circle cx="205.7" cy="195.6" r=".46"/>
<circle cx="226.1" cy="177.8" r=".46"/>
<circle cx="226.1" cy="195.6" r=".46"/>
<circle cx="218.4" cy="177.8" r=".46"/>
<circle cx="215.9" cy="127" r=".46"/>
<circle cx="203.2" cy="127" r=".46"/>
<circle cx="205.7" cy="177.8" r=".46"/>
<circle cx="198.1" cy="195.6" r=".46"/>
<circle cx="215.9" cy="109.2" r=".46"/>
<circle cx="223.5" cy="109.2" r=".46"/>
<circle cx="223.5" cy="127" r=".46"/>
<circle cx="203.2" cy="109.2" r=".46"/>
<circle cx="195.6" cy="109.2" r=".46"/>
<circle cx="228.6" cy="50.8" r=".46"/>
<circle cx="241.3" cy="109.2" r=".46"/>
</g>
<g font-size="2.5" fill="#0000c2">
<text x="17.8" y="20.1">Power</text>
<text x="170.2" y="20.1">Main</text>
<text x="181.8" y="20.1">Switch</text>
<text x="279.4" y="20.1">VARIANT</text>
<text x="297.2" y="20.1">A</text>
<text x="332.7" y="42.9">R_A</text>
<text x="337.8" y="53.1">R_B</text>
<text x="360.7" y="55.6">C</text>
<text x="360.7" y="75.4">T_H</text>
<text x="370.2" y="75.4">=</text>
<text x="376.3" y="75.4">T_L</text>
<text x="385.1" y="75.4">=&gt;</text>
<text x="394.4" y="75.4">R_A</text>
<text x="404" y="75.4">1k</text>
<text x="360.7" y="79.5">R_B</text>
<text x="360.7" y="83.6">C</text>
<text x="366.2" y="83.6">=</text>
<text x="370.6" y="79.5">=</text>
<text x="372.3" y="83.6">6.8</text>
<text x="376.7" y="79.5">220k</text>
<text x="381.3" y="83.6">uF</text>
<text x="15.2" y="93.7">LOGOs</text>
<text x="134.6" y="96.3">Orange</text>
<text x="150.9" y="96.3">LEDs</text>
<text x="134.6" y="159.8">Blue</text>
<text x="145.9" y="159.8">LEDs</text>
</g>
<g font-size="2" fill="#840000">
<text x="312.8" y="260.3">Title:</text>
<text x="322.5" y="260.3">All</text>
<text x="328.6" y="260.3">Lit</text>
<text x="334.6" y="260.3">Up</text>
</g>
<g font-size="1.5" fill="#006464">
<text x="201.9" y="59.7" transform="rotate(-90 201.9 59.7)">Coaster_Switch</text>
<text x="66.1" y="134.2">G1</text>
<text x="64.5" y="148.3">G2</text>
</g>
<g font-size="1.5" fill="#840000">
<text x="312.8" y="250.6">Ruralguru</text>
<text x="325.5" y="250.6">Projects</text>
<text x="312.8" y="256.1">File:</text>
<text x="312.8" y="253.4">Sheet:</text>
<text x="318.9" y="256.1">All_Lit_Up.kicad_sch</text>
<text x="321" y="253.4">/</text>
<text x="312.8" y="263.5">Size:</text>
<text x="319.5" y="263.5">B</text>
<text x="334.8" y="263.5">Date:</text>
<text x="341.8" y="263.5">2026-04-26</text>
<text x="397.8" y="263.7">Rev:</text>
<text x="404.2" y="263.7">1.1</text>
<text x="312.8" y="266.3">KiCad</text>
<text x="320.5" y="266.3">E.D.A.</text>
<text x="328.1" y="266.3">10.0.1</text>
<text x="397.8" y="266.3">Id:</text>
<text x="401.9" y="266.3">1/1</text>
</g>
<g font-size="1.3" fill="#840000">
<text x="35" y="11.9">1</text>
<text x="85" y="11.9">2</text>
<text x="135" y="11.9">3</text>
<text x="185" y="11.9">4</text>
<text x="235" y="11.9">5</text>
<text x="285" y="11.9">6</text>
<text x="335" y="11.9">7</text>
<text x="385" y="11.9">8</text>
<text x="10.3" y="35.9">A</text>
<text x="420.1" y="35.9">A</text>
<text x="10.3" y="85.9">B</text>
<text x="420.1" y="85.9">B</text>
<text x="10.3" y="135.9">C</text>
<text x="420.1" y="135.9">C</text>
<text x="10.3" y="185.9">D</text>
<text x="420.1" y="185.9">D</text>
<text x="10.3" y="235.9">E</text>
<text x="420.1" y="235.9">E</text>
<text x="35" y="269.3">1</text>
<text x="85" y="269.3">2</text>
<text x="135" y="269.3">3</text>
<text x="185" y="269.3">4</text>
<text x="235" y="269.3">5</text>
<text x="285" y="269.3">6</text>
<text x="335" y="269.3">7</text>
<text x="385" y="269.3">8</text>
</g>
<g font-size="1.3" fill="#006464">
<text x="38.6" y="17.4">V</text>
<text x="381.6" y="17.4">VCC</text>
<text x="30.5" y="27.5">BT4</text>
<text x="43.2" y="27.5">BT2</text>
<text x="323.9" y="26.3">C19</text>
<text x="334" y="26.3">C20</text>
<text x="356.2" y="26.3">R18</text>
<text x="29.2" y="32.6">AAA</text>
<text x="41.9" y="32.6">AAA</text>
<text x="89.4" y="30.1">V</text>
<text x="142.9" y="32.6">VCC</text>
<text x="198.8" y="33.9">JP1</text>
<text x="323.9" y="31.3">0.1</text>
<text x="328.1" y="31.3">uF</text>
<text x="334" y="31.3">10</text>
<text x="337.6" y="31.3">uF</text>
<text x="356.2" y="30.7">10k</text>
<text x="373.9" y="33.9">RESET</text>
<text x="384.4" y="34.8" transform="rotate(-90 384.4 34.8)">VDD</text>
<text x="386.8" y="33.9">OUT</text>
<text x="388.6" y="30.1">U2</text>
<text x="30.5" y="40.2">BT3</text>
<text x="43.2" y="40.2">BT1</text>
<text x="92.1" y="39.6">C12</text>
<text x="128.3" y="37.7">4.7</text>
<text x="128.3" y="40.2">L1</text>
<text x="132.5" y="37.7">uH</text>
<text x="320.7" y="40.8">GND</text>
<text x="340.3" y="36.4">R20</text>
<text x="341.7" y="40.9">1k</text>
<text x="373.9" y="39">CONT</text>
<text x="387.8" y="39">NC</text>
<text x="387.8" y="41.5">NC</text>
<text x="29.2" y="45.3">AAA</text>
<text x="41.9" y="45.3">AAA</text>
<text x="92.1" y="43.4">4.7</text>
<text x="96.3" y="43.4">uF</text>
<text x="107.2" y="46.6">V</text>
<text x="118.5" y="46.6">SW</text>
<text x="118.6" y="42.8">U1</text>
<text x="175.8" y="45.3">V</text>
<text x="345.4" y="46.6">R19</text>
<text x="373.9" y="44">DISCH</text>
<text x="387.8" y="44">NC</text>
<text x="387.8" y="46.6">NC</text>
<text x="89.4" y="50.4">GND</text>
<text x="107.2" y="51.7">EN</text>
<text x="117.2" y="49.1">V</text>
<text x="137.8" y="51.7">R11</text>
<text x="145.4" y="52.3">C15</text>
<text x="346.7" y="50.4">220k</text>
<text x="373.9" y="51.7">TR</text>
<text x="373.9" y="49.1">THRES</text>
<text x="384.4" y="52.8" transform="rotate(-90 384.4 52.8)">GND</text>
<text x="387.8" y="49.1">NC</text>
<text x="387.8" y="51.7">NC</text>
<text x="25.9" y="55.5">GND</text>
<text x="102.2" y="56.7">R13</text>
<text x="115.2" y="55.4" transform="rotate(-90 115.2 55.4)">GND</text>
<text x="118.2" y="54.2">V</text>
<text x="137.8" y="56.1">604k</text>
<text x="145.4" y="56.1">10</text>
<text x="149" y="56.1">uF</text>
<text x="229.9" y="54.2">C11</text>
<text x="229.9" y="59.3">0.1</text>
<text x="234.1" y="59.3">uF</text>
<text x="354.3" y="59.3">0.01</text>
<text x="354.3" y="54.2">C22</text>
<text x="359.7" y="59.3">uF</text>
<text x="367" y="54.2">C18</text>
<text x="367" y="59.3">6.8</text>
<text x="371.2" y="59.3">uF</text>
<text x="384.8" y="55.5">TLC555xPW</text>
<text x="102.2" y="61.2">100k</text>
<text x="116.3" y="63.1">MCP1640Bx-xCHY</text>
<text x="137.8" y="61.8">R12</text>
<text x="142.7" y="63.1">GND</text>
<text x="226.6" y="65.6">GND</text>
<text x="137.8" y="66.3">309k</text>
<text x="381.6" y="68.8">GND</text>
<text x="100.8" y="77.1">GND</text>
<text x="193.7" y="103.7">VCC</text>
<text x="196.2" y="112.6">R9</text>
<text x="216.5" y="112.6">R5</text>
<text x="241.9" y="112.6">R1</text>
<text x="262.3" y="112.6">R4</text>
<text x="282.6" y="112.6">R8</text>
<text x="302.9" y="112.6">R15</text>
<text x="323.2" y="112.6">R22</text>
<text x="343.5" y="112.6">R26</text>
<text x="363.9" y="112.6">R23</text>
<text x="384.2" y="112.6">R16</text>
<text x="196.2" y="117.1">120</text>
<text x="203.8" y="118.3">C10</text>
<text x="216.5" y="117.1">120</text>
<text x="224.2" y="118.3">C6</text>
<text x="241.9" y="117.1">120</text>
<text x="249.6" y="118.3">C2</text>
<text x="262.3" y="117.1">120</text>
<text x="269.9" y="118.3">C3</text>
<text x="282.6" y="117.1">120</text>
<text x="290.2" y="118.3">C7</text>
<text x="302.9" y="117.1">120</text>
<text x="310.5" y="118.3">C13</text>
<text x="323.2" y="117.1">120</text>
<text x="330.8" y="118.3">C21</text>
<text x="343.5" y="117.1">120</text>
<text x="351.2" y="118.3">C26</text>
<text x="363.9" y="117.1">120</text>
<text x="371.5" y="118.3">C25</text>
<text x="384.2" y="117.1">120</text>
<text x="391.8" y="118.3">C17</text>
<text x="196.2" y="125.3">Orange</text>
<text x="196.2" y="120.9">D10</text>
<text x="203.8" y="122.1">0.1</text>
<text x="208" y="122.1">uF</text>
<text x="216.5" y="120.9">D6</text>
<text x="216.5" y="125.3">Orange</text>
<text x="224.2" y="122.1">0.1</text>
<text x="228.4" y="122.1">uF</text>
<text x="241.9" y="120.9">D2</text>
<text x="241.9" y="125.3">Orange</text>
<text x="249.6" y="122.1">0.1</text>
<text x="253.8" y="122.1">uF</text>
<text x="262.3" y="120.9">D3</text>
<text x="262.3" y="125.3">Orange</text>
<text x="269.9" y="122.1">0.1</text>
<text x="274.1" y="122.1">uF</text>
<text x="282.6" y="120.9">D7</text>
<text x="282.6" y="125.3">Orange</text>
<text x="290.2" y="122.1">0.1</text>
<text x="294.4" y="122.1">uF</text>
<text x="302.9" y="125.3">Orange</text>
<text x="302.9" y="120.9">D11</text>
<text x="310.5" y="122.1">0.1</text>
<text x="314.7" y="122.1">uF</text>
<text x="323.2" y="125.3">Orange</text>
<text x="323.2" y="120.9">D15</text>
<text x="330.8" y="122.1">0.1</text>
<text x="335" y="122.1">uF</text>
<text x="343.5" y="125.3">Orange</text>
<text x="343.5" y="120.9">D19</text>
<text x="351.2" y="122.1">0.1</text>
<text x="355.4" y="122.1">uF</text>
<text x="363.9" y="125.3">Orange</text>
<text x="363.9" y="120.9">D18</text>
<text x="371.5" y="122.1">0.1</text>
<text x="375.7" y="122.1">uF</text>
<text x="384.2" y="125.3">Orange</text>
<text x="384.2" y="120.9">D14</text>
<text x="391.8" y="122.1">0.1</text>
<text x="396" y="122.1">uF</text>
<text x="64.7" y="164.7">G3</text>
<text x="198.8" y="181.8">D8</text>
<text x="219.1" y="181.8">D12</text>
<text x="239.4" y="181.8">D4</text>
<text x="259.7" y="181.8">D1</text>
<text x="280" y="181.8">D5</text>
<text x="300.4" y="181.8">D9</text>
<text x="320.7" y="181.8">D13</text>
<text x="341" y="181.8">D17</text>
<text x="361.3" y="181.8">D20</text>
<text x="381.6" y="181.8">D16</text>
<text x="198.8" y="189.5">R7</text>
<text x="198.8" y="186.3">Blue</text>
<text x="206.4" y="186.9">C8</text>
<text x="206.4" y="190.7">0.1</text>
<text x="210.6" y="190.7">uF</text>
<text x="219.1" y="186.3">Blue</text>
<text x="219.1" y="189.5">R14</text>
<text x="226.7" y="186.3">C14</text>
<text x="227.3" y="190.7">0.1</text>
<text x="231.5" y="190.7">uF</text>
<text x="239.4" y="189.5">R3</text>
<text x="239.4" y="186.3">Blue</text>
<text x="247" y="186.3">C4</text>
<text x="247.7" y="190.7">0.1</text>
<text x="251.9" y="190.7">uF</text>
<text x="259.7" y="189.5">R2</text>
<text x="259.7" y="186.3">Blue</text>
<text x="267.3" y="186.3">C1</text>
<text x="268" y="190.7">0.1</text>
<text x="272.2" y="190.7">uF</text>
<text x="280" y="189.5">R6</text>
<text x="280" y="186.3">Blue</text>
<text x="287.7" y="186.3">C5</text>
<text x="288.3" y="190.7">0.1</text>
<text x="292.5" y="190.7">uF</text>
<text x="300.4" y="189.5">R10</text>
<text x="300.4" y="186.3">Blue</text>
<text x="308" y="186.3">C9</text>
<text x="308.6" y="190.7">0.1</text>
<text x="312.8" y="190.7">uF</text>
<text x="320.7" y="186.3">Blue</text>
<text x="320.7" y="189.5">R17</text>
<text x="328.3" y="186.3">C16</text>
<text x="328.9" y="190.7">0.1</text>
<text x="333.1" y="190.7">uF</text>
<text x="341" y="189.5">R24</text>
<text x="341" y="186.3">Blue</text>
<text x="348.6" y="186.3">C24</text>
<text x="349.3" y="190.7">0.1</text>
<text x="353.5" y="190.7">uF</text>
<text x="361.3" y="186.3">Blue</text>
<text x="361.3" y="189.5">R25</text>
<text x="368.9" y="186.3">C27</text>
<text x="369.6" y="190.7">0.1</text>
<text x="373.8" y="190.7">uF</text>
<text x="381.6" y="186.3">Blue</text>
<text x="381.6" y="189.5">R21</text>
<text x="389.3" y="186.3">C23</text>
<text x="389.9" y="190.7">0.1</text>
<text x="394.1" y="190.7">uF</text>
<text x="198.8" y="193.9">56</text>
<text x="219.1" y="193.9">56</text>
<text x="239.4" y="193.9">56</text>
<text x="259.7" y="193.9">56</text>
<text x="280" y="193.9">56</text>
<text x="300.4" y="193.9">56</text>
<text x="320.7" y="193.9">56</text>
<text x="341" y="193.9">56</text>
<text x="361.3" y="193.9">56</text>
<text x="381.6" y="193.9">56</text>
<text x="196.1" y="202.8">GND</text>
</g>
<g font-size="1.3" fill="#0000c2">
<text x="104.8" y="24.9">R_T</text>
<text x="104.8" y="26.9">R_T</text>
<text x="104.8" y="29">R_T</text>
<text x="109.2" y="24.9">=</text>
<text x="109.2" y="26.9">=</text>
<text x="109.2" y="29">=</text>
<text x="111.9" y="24.9">R_B</text>
<text x="111.9" y="26.9">309k</text>
<text x="111.9" y="29">309k</text>
<text x="116.6" y="24.9">*</text>
<text x="117.7" y="26.9">*</text>
<text x="117.7" y="29">*</text>
<text x="118.7" y="24.9">(V_out/V_FB</text>
<text x="119.9" y="26.9">(3.6/1.21</text>
<text x="119.9" y="29">1.98</text>
<text x="125.3" y="29">=&gt;</text>
<text x="129.6" y="29">604k</text>
<text x="130.5" y="26.9">-</text>
<text x="131.6" y="24.9">-</text>
<text x="133.2" y="26.9">1)</text>
<text x="134.3" y="24.9">1)</text>
</g>
<g font-size="1.3" fill="#a90000">
<text x="383.3" y="29.3" transform="rotate(-90 383.3 29.3)">14</text>
<text x="370.1" y="32.8">7</text>
<text x="393" y="32.8">5</text>
<text x="370.1" y="37.8">8</text>
<text x="393" y="37.8">2</text>
<text x="393" y="40.4">4</text>
<text x="104.7" y="45.5">6</text>
<text x="122.5" y="45.5">1</text>
<text x="369.5" y="42.9">12</text>
<text x="393" y="42.9">6</text>
<text x="393" y="45.5">9</text>
<text x="104.7" y="50.5">3</text>
<text x="122.5" y="53.1">4</text>
<text x="122.5" y="48">5</text>
<text x="180.9" y="50.5">1</text>
<text x="219" y="50.5">2</text>
<text x="369.5" y="48">10</text>
<text x="370.1" y="50.5">3</text>
<text x="392.4" y="48">11</text>
<text x="392.4" y="50.5">13</text>
<text x="114" y="57.9" transform="rotate(-90 114 57.9)">2</text>
<text x="383.3" y="56.6" transform="rotate(-90 383.3 56.6)">1</text>
</g>
<g font-size="1.3" fill="#0f0f0f">
<text x="27.9" y="35.3">V</text>
<text x="40.6" y="35.3">V</text>
<text x="360.7" y="32.8">RESET</text>
<text x="398.8" y="32.8">LED_SET</text>
<text x="355.6" y="37.8">CONTROL</text>
<text x="127" y="45.5">SWITCHER</text>
<text x="355.6" y="42.9">DISCHARGE</text>
<text x="355.6" y="48">TRIGGER</text>
<text x="91.4" y="53.1">PWR_EN</text>
<text x="129.5" y="58.2">V</text>
</g>
<g font-size=".8" fill="#006464">
<text x="39.9" y="17.6">BAT</text>
<text x="90.7" y="30.3">BAT</text>
<text x="108.5" y="46.8">IN</text>
<text x="177.1" y="45.5">BAT</text>
<text x="118.5" y="49.3">OUT</text>
<text x="119.5" y="54.4">FB</text>
</g>
<g font-size=".8" fill="#0f0f0f">
<text x="29.2" y="35.5">BAT_Bank2</text>
<text x="41.9" y="35.5">BAT_Bank1</text>
<text x="130.8" y="58.4">FB</text>
</g>
</svg>
